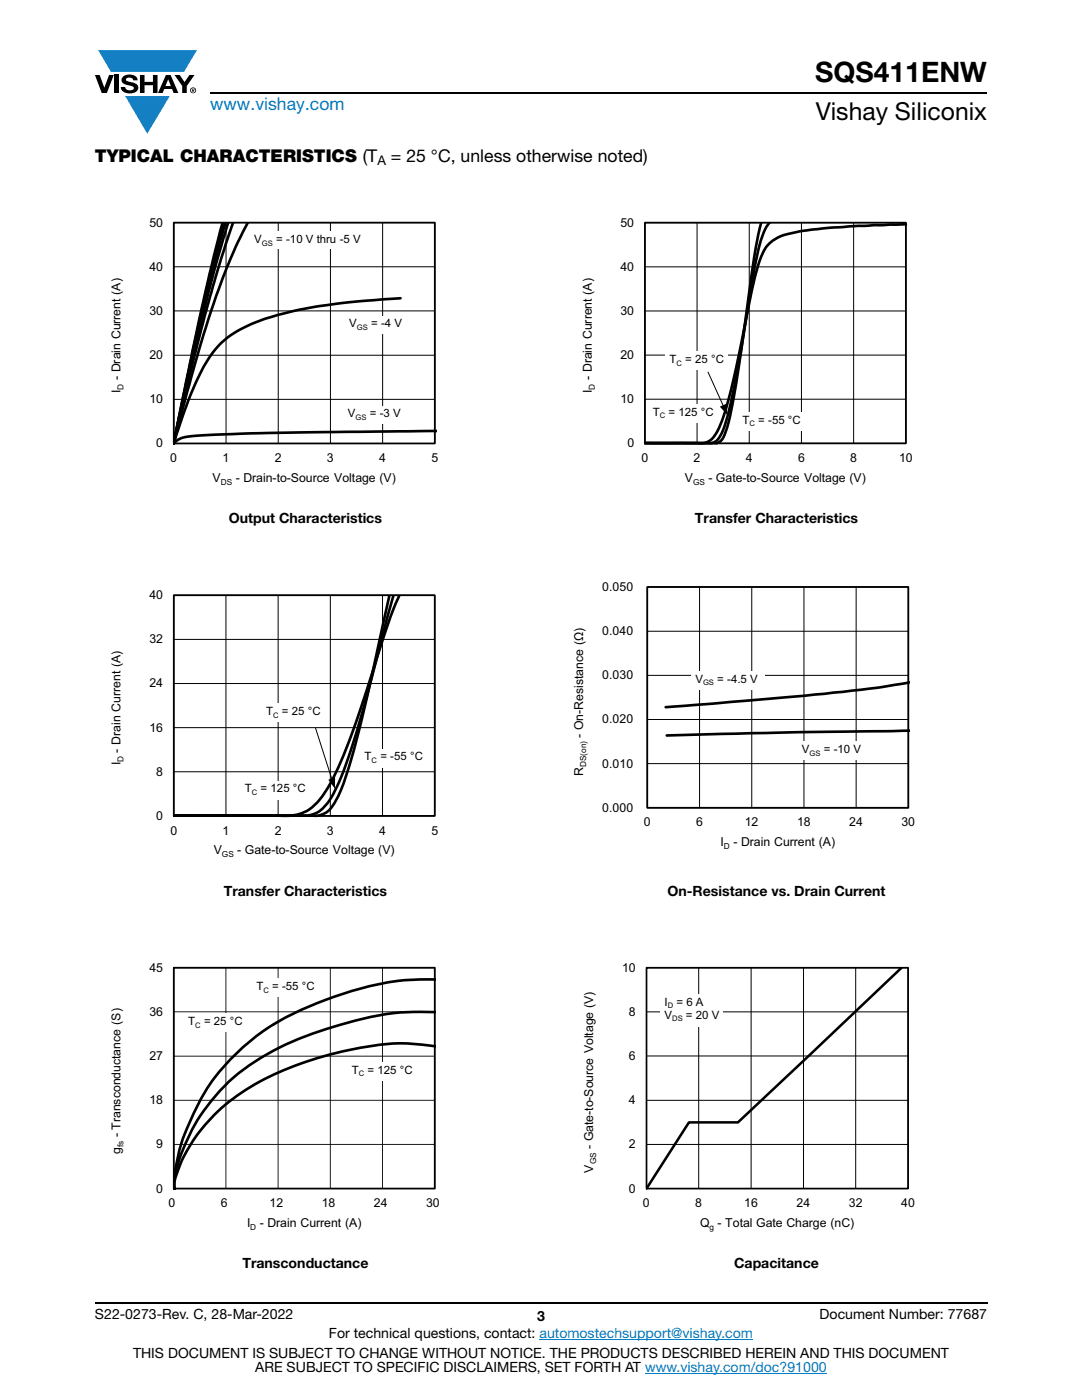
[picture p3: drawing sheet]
<svg xmlns="http://www.w3.org/2000/svg" width="216mm" height="279mm" viewBox="0 0 216 279" stroke-linecap="round" stroke-linejoin="round" font-family="sans-serif">
<g fill="#147fc3">
<path d="M19.6 10h19.7l-2.6 4.3h-1.1h-13.5z"/>
<path d="M25 19.2h8.9l-4.5 7.5z"/>
</g>
<g fill="#000">
<path d="M18.9 15h1l.9 2.5 1-2.5h.9l-1.4 3.6h-1zM22.9 15h.9v3.6h-.9zM24.6 15.3a2.1 2.1 0 0 1 2.8 .3l.1 .4h-.9a.79 .79 0 0 0-.7-.5 .79 .79 0 0 0-.8 .4l.3 .3 1 .2a1.08 1.08 0 0 1 1.2 1 1.08 1.08 0 0 1-1.1 1.2 1.73 1.73 0 0 1-2.4-1.2h.9a.96 .96 0 0 0 .8 .6 .96 .96 0 0 0 .9-.4 1.31 1.31 0 0 0-1.2-.6 1.03 1.03 0 0 1-1.1-.6 1.03 1.03 0 0 1 .2-1.1zM27.9 15h.9v1.3h1.7v-1.3h.9v3.6h-.9v-1.6h-1.7v1.6h-.9zM34.8 15h1.1l.9 1.4 1-1.4h1l-1.5 2.2v1.4h-.9v-1.4z"/>
<path d="M33.6 15.9l.5 1.3h-1.1zM33.1 15l-1.6 3.6h1l.3-.8h1.5l.3 .8h1l-1.6-3.6z"/>
<path d="M38.4 17.8h.2v.2h-.2zM38.3 17.7v.7h.1v-.3l.4 .3-.2-.3 .2-.2-.1-.2z"/>
<path d="M38.1 18a.46 .46 0 0 1 .9 0 .46 .46 0 0 1-.9 0zM37.9 18a.6 .6 0 0 0 1.2 0 .6 .6 0 0 0-1.2 0z"/>
</g>
<path d="M42 18.6h155M18.9 260h178.1" fill="none" stroke="#000" stroke-width=".36"/>
<path d="M107.7 267.3h42.6M128.7 274h36.3" fill="none" stroke="#007ec4" stroke-width=".2"/>
<path d="M34.7 44.4h52.1v44.1h-52.1zM34.7 53.2h52.1M45.1 44.4v44.1M55.5 44.4v44.1M65.9 44.4v44.1M76.3 44.4v44.1M34.7 79.7h52.1M34.7 70.9h52.1M34.7 62h52.1" fill="none" stroke="#000" stroke-width=".2"/>
<path d="M34.7 44.4h52.1v44.1h-52.1z" fill="none" stroke="#000" stroke-width=".35"/>
<path d="M44.4 44.3l-2.6 10.3-2 8.9-5.1 24.9M44.7 44.3l-2.2 8.5-2.2 8.8-5.6 26.9M45 44.3l-2.2 8.1-3 12.3-5.1 23.8M45.6 44.3l-2.6 8.8-2.8 10.7-5.5 24.7M46.6 44.3l-2.5 7.3-3.3 11.5-3.4 13.6-2.7 11.8M49.5 44.3l-2.1 4.1-1.4 3.2-1.6 4-2.2 6.3-3.3 10.7-4.2 15.9M79.9 59.5l-11.2 .9-5.1 .7-3.9 .7-6.9 1.8-2.8 1.1-3 1.6a19 19 0 0 0-7.5 9.1l-2 4.8-2.8 8.2M87.1 86l-33.2 .4-11.4 .4a29.4 29.4 0 0 0-6.4 .7l-1.4 1" fill="none" stroke="#000" stroke-width=".53"/>
<g fill="#fff">
<path d="M49.9 46.2h24v3.6h-24z"/>
<path d="M68.6 81h12v3.6h-12z"/>
<path d="M68.9 63.1h12.6v3.6h-12.6z"/>
</g>
<path d="M34.7 118.8h52.1v44h-52.1zM45.1 118.8v44M55.5 118.8v44M65.9 118.8v44M76.3 118.8v44M34.7 136.4h52.1M34.7 127.6h52.1M34.7 154h52.1M34.7 145.2h52.1" fill="none" stroke="#000" stroke-width=".2"/>
<path d="M34.7 118.8h52.1v44h-52.1z" fill="none" stroke="#000" stroke-width=".35"/>
<path d="M77.7 118.7l-4.9 22.3a121.2 121.2 0 0 1-5.1 17.4 7 7 0 0 1-3.4 4.2l-1.3 .2h-28.3M78.6 118.7l-6.7 24.7a81.7 81.7 0 0 1-5.7 15.5 6.6 6.6 0 0 1-4.9 3.9h-26.6M79.7 118.7a179.8 179.8 0 0 0-6.5 18.9l-1.8 5.5a71.4 71.4 0 0 1-6.9 15.5 8.7 8.7 0 0 1-9 4.2h-20.8" fill="none" stroke="#000" stroke-width=".53"/>
<g fill="#fff">
<path d="M52.3 140.4h12.4v3.6h-12.4z"/>
<path d="M72 149.5h13.2v3.6h-13.2z"/>
<path d="M48.1 155.9h13.7v3.6h-13.7z"/>
</g>
<path d="M62.9 145.2l3.4 10.5" fill="none" stroke="#000" stroke-width=".2"/>
<path d="M65.5 155.6l1.4-.4-.1 2.2z" fill="#000"/>
<g fill="#000">
<path d="M34.6 193h52.3v44.3h-52.3l-.1-44.2h.2v.2v-.2h.2v43.9h51.7v-43.7h-51.9zM44.9 216.2a51.6 51.6 0 0 1 21.6-11.5 52.7 52.7 0 0 1 20.4-3h.1v.7a47.3 47.3 0 0 0-19.3 2.4 53.9 53.9 0 0 0-21.6 11.1 35.9 35.9 0 0 0-11.1 19.7l.1 1.5h-.3h.3a.27 .27 0 0 1-.1 .3 .27 .27 0 0 1-.4 0v-.4l.2-.1 .2 .1 .1 .3-.1 .1h-.4l.2-.2h.2v.2l-.2-.2-.1-.3v.6l-.1-.5 .2-.1v.3l-.2 .2v-.4a.27 .27 0 0 1 .4 .1 .27 .27 0 0 1-.2 .4v-.6l.2 .1v.4h-.3l-.1-.4 .2 .2-.2-.2h.4l-.4 .3 .2-.1 .2 .1-.2-.1 .2-.2-.4 .3v-.2a15.7 15.7 0 0 1 1.7-7.9 36.6 36.6 0 0 1 8.6-13zM46.2 210.8a46.8 46.8 0 0 1 18.7-11.5 53.6 53.6 0 0 1 21.8-4.1h.3v.6a45 45 0 0 0-18.5 2.8 54.4 54.4 0 0 0-19.4 10.2 39.1 39.1 0 0 0-11.6 16.6 26.4 26.4 0 0 0-2.5 11.4l.1 .4h-.3l.2-.1a.26 .26 0 0 1 0 .3 .26 .26 0 0 1-.4 0l.2-.2-.1 .3a.26 .26 0 0 1-.1-.5 .26 .26 0 0 1 .4 .1v.3h-.3l.1-.2 .3-.1-.2 .4a.28 .28 0 0 1-.3-.2 .28 .28 0 0 1 .1-.4h.2l-.3 .5 .1-.5 .4 .2-.2 .3h-.2l.3-.3-.4 .1v-.1l.3-.1-.3 .3 .2-.1 .2 .1-.2-.1 .1-.3 .2 .3-.5 .1v-.8a28.6 28.6 0 0 1 3.3-13.3 37.3 37.3 0 0 1 8.3-12.4zM42.9 222a49.7 49.7 0 0 1 20.7-11.2 60.4 60.4 0 0 1 17.7-2.8l5.7 .6v.9v-.3a37.2 37.2 0 0 0-16.5 .5 59.9 59.9 0 0 0-24.1 9.9 29.8 29.8 0 0 0-11.4 16.9v.6l-.2 .1 .2-.2v.3l-.4 .1v-.3l.2 .1-.1 .3 .2-.5 .2 .3-.3 .2a.26 .26 0 0 1-.2-.4 .26 .26 0 0 1 .4-.1v.4h-.4l.2-.2 .2 .2-.2-.2v-.3l-.1 .5v-.4h.3l.1 .2v.1l-.3-.1 .2-.2-.4 .3v-.8a5.4 5.4 0 0 1 .7-3.2 30.9 30.9 0 0 1 7.6-11.3z"/>
<path d="M34.6 193.1v44.1h.2v-44.1zM45 193.1v44.1h.2v-44.1zM55.4 193.1v44.1h.2v-44.1zM65.8 193.1v44.1h.2v-44.1zM76.2 193.1v44.1h.2v-44.1zM86.7 193.1v44.1h.1v-44.1z"/>
<path d="M34.7 237.1v.2h52.1v-.2zM34.7 228.3v.2h52.1v-.2zM34.7 219.5v.2h52.1v-.2zM34.7 210.7v.2h52.1v-.2zM34.7 201.8v.2h52.1v-.2zM34.7 193v.2h52.1v-.2z"/>
</g>
<g fill="#fff">
<path d="M36.8 202.3h12.4v3.6h-12.4z"/>
<path d="M50.4 195.3h13.2v3.6h-13.2z"/>
<path d="M69.4 212h13.7v3.6h-13.7z"/>
</g>
<path d="M128.7 53.3h52.1M139.1 44.4v44.1M149.5 44.4v44.1M159.9 44.4v44.1M170.3 44.4v44.1M180.8 44.4h-52.1v44.1h52.1M180.8 44.4v44.1M128.7 79.7h52.1M128.7 70.9h52.1M128.7 62.1h52.1" fill="none" stroke="#000" stroke-width=".2"/>
<path d="M128.7 44.4h52.1v44.1h-52.1z" fill="none" stroke="#000" stroke-width=".35"/>
<path d="M151.9 44.4a187.2 187.2 0 0 0-3.3 20.6l-1.2 8.1a87.1 87.1 0 0 1-2.7 13.5 2.21 2.21 0 0 1-2.7 1.8h-13.3M153.6 44.4a13.8 13.8 0 0 0-2.5 6.2l-.8 4.4-3.3 19.4a59.7 59.7 0 0 1-3.1 12.3 2.71 2.71 0 0 1-3.2 1.7h-12M180.8 44.8l-6.3 .1-8.6 .5-6.7 .9a9.9 9.9 0 0 0-6 2.7 20.3 20.3 0 0 0-2.9 7.9l-3.8 18.1a48.7 48.7 0 0 1-3.7 11.6 3.6 3.6 0 0 1-4 1.8h-10.1" fill="none" stroke="#000" stroke-width=".53"/>
<g fill="#fff">
<path d="M132.8 70.2h12.4v3.6h-12.4z"/>
<path d="M147.4 82.3h13.2v3.6h-13.2z"/>
<path d="M129.5 80.7h13.7v3.6h-13.7z"/>
</g>
<path d="M141.3 74.2l3.1 7M129.2 117.1h52v44.1h-52zM139.6 117.1v44.1M150 117.1v44.1M160.4 117.1v44.1M170.8 117.1v44.1M129.2 134.8h52M129.2 126h52M129.2 152.4h52M129.2 143.6h52" fill="none" stroke="#000" stroke-width=".2"/>
<path d="M143.6 81.2l1.3-.6 .2 2.2z" fill="#000"/>
<path d="M129.2 117.1h52v44.1h-52z" fill="none" stroke="#000" stroke-width=".35"/>
<path d="M181.6 136.2l-6.4 1-10.7 1.3-31.7 2.6M181.6 145.8l-22.5 .3-26.1 .7" fill="none" stroke="#000" stroke-width=".53"/>
<g fill="#fff">
<path d="M159.2 148.1h14.1v3.6h-14.1z"/>
<path d="M138 134h14.7v3.6h-14.7z"/>
</g>
<path d="M129 193.1h52.2v44.1h-52.2zM139.4 193.1v44.1M149.9 193.1v44.1M160.3 193.1v44.1M170.7 193.1v44.1M129 219.6h52.2M129 210.7h52.2M129 201.9h52.2M129 228.4h52.2" fill="none" stroke="#000" stroke-width=".2"/>
<path d="M129 193.1h52.2v44.1h-52.2z" fill="none" stroke="#000" stroke-width=".34"/>
<path d="M179.9 193.1l-32.6 30.9h-9.8l-8.5 13.2" fill="none" stroke="#000" stroke-width=".51"/>
<path d="M131.8 198.4h12.5v6.5h-12.5z" fill="#fff"/>
<text font-size="5.6" x="162.7" y="16.4">SQS411ENW</text>
<text font-size="4.9" x="162.8" y="24">Vishay Siliconix</text>
<text font-size="3.5" fill="#007ec4" x="42" y="21.9">www.vishay.com</text>
<g font-size="3.5">
<text x="18.9" y="32.3">TYPICAL CHARACTERISTICS (T</text>
<text x="78" y="32.3">= 25 °C, unless otherwise noted)</text>
</g>
<g font-size="2.8">
<text x="45.7" y="104.5">Output Characteristics</text>
<text x="138.7" y="104.5">Transfer Characteristics</text>
<text x="44.7" y="178.8">Transfer Characteristics</text>
<text x="133.2" y="178.8">On-Resistance vs. Drain Current</text>
<text x="48.4" y="253.2">Transconductance</text>
<text x="146.5" y="253.1">Capacitance</text>
<text x="18.9" y="263.3">S22-0273-Rev. C, 28-Mar-2022</text>
<text x="107.2" y="263.6">3</text>
<text x="163.6" y="263.3">Document Number: 77687</text>
<text x="65.6" y="267.1">For technical questions, contact: automostechsupport@vishay.com</text>
<text x="26.5" y="271">THIS DOCUMENT IS SUBJECT TO CHANGE WITHOUT NOTICE. THE PRODUCTS DESCRIBED HEREIN AND THIS DOCUMENT</text>
<text x="50.9" y="273.8">ARE SUBJECT TO SPECIFIC DISCLAIMERS, SET FORTH AT www.vishay.com/doc?91000</text>
</g>
<text font-size="2.6" x="75.3" y="33">A</text>
<g font-size="2.5">
<text x="29.8" y="45.2">50</text>
<text x="123.8" y="45.2">50</text>
<text x="29.8" y="54">40</text>
<text x="123.8" y="54">40</text>
<text x="29.8" y="62.8">30</text>
<text x="123.8" y="62.9">30</text>
<text x="29.8" y="71.7">20</text>
<text x="123.8" y="71.7">20</text>
<text x="24.1" y="75.8" transform="rotate(-90 24.1 75.8)">- Drain Current (A)</text>
<text x="118.1" y="75.8" transform="rotate(-90 118.1 75.8)">- Drain Current (A)</text>
<text x="24.1" y="78.4" transform="rotate(-90 24.1 78.4)">I</text>
<text x="29.8" y="80.5">10</text>
<text x="118.1" y="78.4" transform="rotate(-90 118.1 78.4)">I</text>
<text x="123.8" y="80.5">10</text>
<text x="31.2" y="89.3">0</text>
<text x="125.2" y="89.3">0</text>
<text x="34" y="92.2">0</text>
<text x="44.4" y="92.2">1</text>
<text x="54.8" y="92.2">2</text>
<text x="65.2" y="92.2">3</text>
<text x="75.7" y="92.2">4</text>
<text x="86.1" y="92.2">5</text>
<text x="128" y="92.2">0</text>
<text x="138.4" y="92.2">2</text>
<text x="148.8" y="92.2">4</text>
<text x="159.2" y="92.2">6</text>
<text x="169.7" y="92.2">8</text>
<text x="179.4" y="92.2">10</text>
<text x="42.4" y="96.1">V</text>
<text x="47" y="96.1">- Drain-to-Source Voltage (V)</text>
<text x="136.6" y="96.1">V</text>
<text x="141.3" y="96.1">- Gate-to-Source Voltage (V)</text>
<text x="29.8" y="119.6">40</text>
<text x="120.2" y="117.9">0.050</text>
<text x="29.8" y="128.4">32</text>
<text x="120.2" y="126.7">0.040</text>
<text x="29.8" y="137.2">24</text>
<text x="120.2" y="135.6">0.030</text>
<text x="29.8" y="146">16</text>
<text x="116.4" y="147.3" transform="rotate(-90 116.4 147.3)">- On-Resistance (Ω)</text>
<text x="120.2" y="144.4">0.020</text>
<text x="24.1" y="152.7" transform="rotate(-90 24.1 152.7)">I</text>
<text x="24.1" y="150.2" transform="rotate(-90 24.1 150.2)">- Drain Current (A)</text>
<text x="31.2" y="154.8">8</text>
<text x="116.4" y="154.9" transform="rotate(-90 116.4 154.9)">R</text>
<text x="120.2" y="153.2">0.010</text>
<text x="31.2" y="163.6">0</text>
<text x="34" y="166.6">0</text>
<text x="44.4" y="166.6">1</text>
<text x="54.8" y="166.6">2</text>
<text x="65.2" y="166.6">3</text>
<text x="75.7" y="166.6">4</text>
<text x="86.1" y="166.6">5</text>
<text x="120.2" y="162">0.000</text>
<text x="128.5" y="164.9">0</text>
<text x="138.9" y="164.9">6</text>
<text x="148.6" y="164.9">12</text>
<text x="159" y="164.9">18</text>
<text x="169.5" y="164.9">24</text>
<text x="179.9" y="164.9">30</text>
<text x="42.6" y="170.5">V</text>
<text x="47.3" y="170.5">- Gate-to-Source Voltage (V)</text>
<text x="143.8" y="168.9">I</text>
<text x="146.3" y="168.9">- Drain Current (A)</text>
<text x="29.8" y="193.9">45</text>
<text x="124.1" y="193.9">10</text>
<text x="29.8" y="202.7">36</text>
<text x="125.5" y="202.7">8</text>
<text x="29.8" y="211.5">27</text>
<text x="125.5" y="211.5">6</text>
<text x="29.8" y="220.4">18</text>
<text x="125.5" y="220.4">4</text>
<text x="24.1" y="227" transform="rotate(-90 24.1 227)">- Transconductance (S)</text>
<text x="24.1" y="230.3" transform="rotate(-90 24.1 230.3)">g</text>
<text x="31.2" y="229.2">9</text>
<text x="118.3" y="229.3" transform="rotate(-90 118.3 229.3)">- Gate-to-Source Voltage (V)</text>
<text x="125.5" y="229.2">2</text>
<text x="31.2" y="238">0</text>
<text x="118.3" y="234" transform="rotate(-90 118.3 234)">V</text>
<text x="125.5" y="238">0</text>
<text x="33.6" y="240.9">0</text>
<text x="44.1" y="240.9">6</text>
<text x="49.3" y="244.8">I</text>
<text x="51.8" y="244.8">- Drain Current (A)</text>
<text x="53.8" y="240.9">12</text>
<text x="64.2" y="240.9">18</text>
<text x="74.6" y="240.9">24</text>
<text x="85" y="240.9">30</text>
<text x="128.3" y="240.9">0</text>
<text x="138.7" y="240.9">8</text>
<text x="139.7" y="244.8">Q - Total Gate Charge (nC)</text>
<text x="148.5" y="240.9">16</text>
<text x="158.9" y="240.9">24</text>
<text x="169.4" y="240.9">32</text>
<text x="179.8" y="240.9">40</text>
</g>
<g font-size="2.3">
<text x="50.7" y="48.5">V</text>
<text x="55.1" y="48.5">= -10 V thru -5 V</text>
<text x="69.7" y="65.3">V</text>
<text x="74" y="65.3">= -4 V</text>
<text x="133.6" y="72.4">T</text>
<text x="136.7" y="72.4">= 25 °C</text>
<text x="69.4" y="83.3">V</text>
<text x="73.8" y="83.3">= -3 V</text>
<text x="130.3" y="82.9">T</text>
<text x="133.4" y="82.9">= 125 °C</text>
<text x="148.2" y="84.6">T</text>
<text x="151.3" y="84.6">= -55 °C</text>
<text x="138.8" y="136.3">V</text>
<text x="143.1" y="136.3">= -4.5 V</text>
<text x="53.1" y="142.7">T</text>
<text x="56.3" y="142.7">= 25 °C</text>
<text x="72.8" y="151.7">T</text>
<text x="75.9" y="151.7">= -55 °C</text>
<text x="160" y="150.3">V</text>
<text x="164.4" y="150.3">= -10 V</text>
<text x="48.9" y="158.1">T</text>
<text x="52" y="158.1">= 125 °C</text>
<text x="51.2" y="197.6">T</text>
<text x="54.3" y="197.6">= -55 °C</text>
<text x="132.6" y="200.7">I</text>
<text x="132.6" y="203.3">V</text>
<text x="135" y="200.7">= 6 A</text>
<text x="136.9" y="203.3">= 20 V</text>
<text x="37.6" y="204.5">T</text>
<text x="40.7" y="204.5">= 25 °C</text>
<text x="70.2" y="214.3">T</text>
<text x="73.3" y="214.3">= 125 °C</text>
</g>
<g font-size="1.7">
<text x="24.7" y="77.8" transform="rotate(-90 24.7 77.8)">D</text>
<text x="118.7" y="77.7" transform="rotate(-90 118.7 77.7)">D</text>
<text x="44.1" y="96.7">DS</text>
<text x="138.3" y="96.7">GS</text>
<text x="24.7" y="152.1" transform="rotate(-90 24.7 152.1)">D</text>
<text x="117" y="153.1" transform="rotate(-90 117 153.1)">DS(on)</text>
<text x="44.3" y="171.1">GS</text>
<text x="144.4" y="169.4">D</text>
<text x="24.7" y="229" transform="rotate(-90 24.7 229)">fs</text>
<text x="118.9" y="232.4" transform="rotate(-90 118.9 232.4)">GS</text>
<text x="49.9" y="245.4">D</text>
<text x="141.6" y="245.4">g</text>
</g>
<g font-size="1.5">
<text x="52.3" y="49">GS</text>
<text x="71.2" y="65.9">GS</text>
<text x="135" y="73">C</text>
<text x="71" y="83.8">GS</text>
<text x="131.7" y="83.5">C</text>
<text x="149.6" y="85.1">C</text>
<text x="140.3" y="136.8">GS</text>
<text x="54.5" y="143.2">C</text>
<text x="74.2" y="152.3">C</text>
<text x="161.5" y="150.9">GS</text>
<text x="50.3" y="158.7">C</text>
<text x="52.6" y="198.1">C</text>
<text x="133.2" y="201.2">D</text>
<text x="134.1" y="203.9">DS</text>
<text x="39" y="205.1">C</text>
<text x="71.6" y="214.8">C</text>
</g>
</svg>
